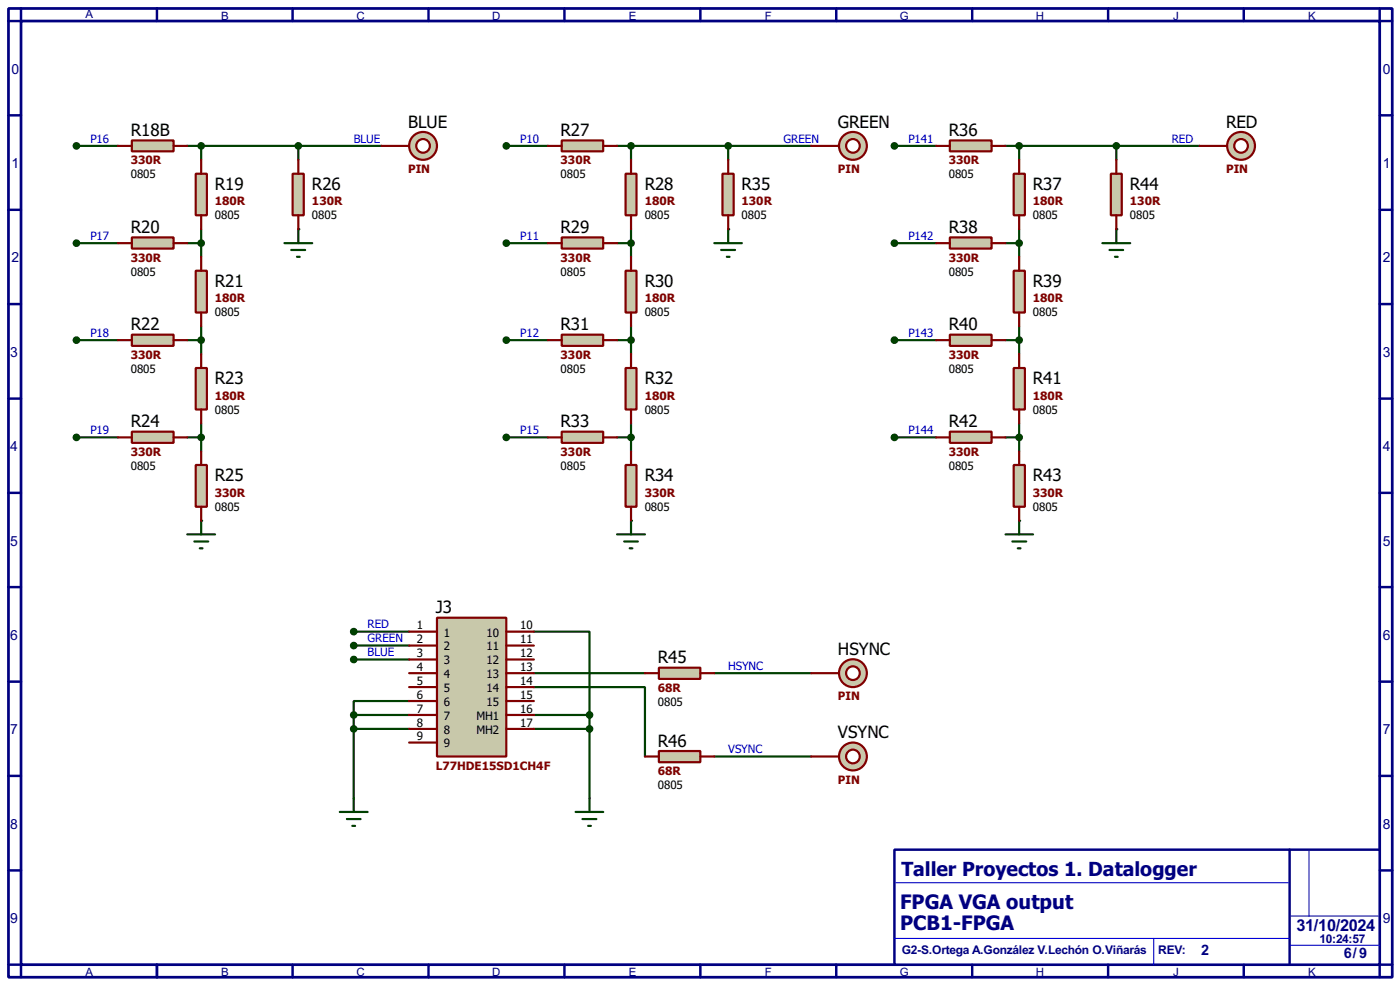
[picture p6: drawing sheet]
<svg xmlns="http://www.w3.org/2000/svg" width="256mm" height="180mm" viewBox="0 0 256 180" stroke-linecap="round" stroke-linejoin="round" font-family="sans-serif">
<path d="M1.6 1.6h253.5v177.3h-253.5zM3.9 3.9h248.9v172.7h-248.9z" fill="none" stroke="#000080" stroke-width=".5"/>
<path d="M3.9 1.6v2.3h-2.3M28.8 1.6v2.3" fill="none" stroke="#000080" stroke-width=".45"/>
<path d="M163.9 155.5h88.9v21.1h-88.9z" fill="#fff" stroke="#000080" stroke-width=".45"/>
<g fill="none" stroke="#000080" stroke-width=".45">
<path d="M53.6 1.6v2.3M78.5 1.6v2.3M103.4 1.6v2.3M128.3 1.6v2.3M153.2 1.6v2.3M178.1 1.6v2.3M203 1.6v2.3M227.9 1.6v2.3M252.8 1.6v2.3h2.3M1.6 21.1h2.3M1.6 38.4h2.3M252.8 21.1h2.3"/>
<path d="M252.8 38.4h2.3M1.6 55.7h2.3M252.8 55.7h2.3M1.6 73h2.3M252.8 73h2.3M1.6 90.2h2.3M252.8 90.2h2.3M1.6 107.5h2.3M252.8 107.5h2.3M1.6 124.8h2.3M252.8 124.8h2.3M1.6 142h2.3"/>
<path d="M1.6 159.3h2.3M236.3 155.5v21.1M252.8 142h2.3M252.8 159.3h2.3M1.6 176.6h2.3v2.3M28.8 176.6v2.3M53.6 176.6v2.3M78.5 176.6v2.3M103.4 176.6v2.3M128.3 176.6v2.3M153.2 176.6v2.3M178.1 176.6v2.3"/>
<path d="M203 176.6v2.3M227.9 176.6v2.3M255.1 176.6h-2.3v2.3"/>
</g>
<path d="M239.8 155.5v12.2M163.9 171.8h72.4M164.1 161.6h71.9M211.4 171.8v4.8M236.3 167.7h16.2M236.3 173h16.5" fill="none" stroke="#0000c0" stroke-width=".2"/>
<path d="M34.3 44.5h2.6M36.9 42v5M36.9 59.7v5.1M34.3 62.3h2.6M36.9 77.5v5.1M34.3 80.1h2.6" fill="none" stroke="#004000" stroke-width=".4"/>
<circle cx="36.9" cy="95.3" r=".2" fill="#004000"/>
<path d="M14 26.7h7.6M34.3 26.7h2.6v2.6M14 44.5h7.6M14 62.3h7.6M14 80.1h7.6" fill="none" stroke="#004000" stroke-width=".4"/>
<circle cx="54.7" cy="42" r=".2" fill="#004000"/>
<path d="M36.9 26.7h33M54.7 26.7v2.6M113.1 44.5h2.5M115.6 42v5M115.6 59.7v5.1M113.1 62.3h2.5M115.6 77.5v5.1M113.1 80.1h2.5" fill="none" stroke="#004000" stroke-width=".4"/>
<circle cx="115.6" cy="95.3" r=".2" fill="#004000"/>
<path d="M92.8 26.7h7.6M113.1 26.7h2.5v2.6M92.8 44.5h7.6M92.8 62.3h7.6M92.8 80.1h7.6" fill="none" stroke="#004000" stroke-width=".4"/>
<circle cx="133.4" cy="42" r=".2" fill="#004000"/>
<path d="M115.6 26.7h33M133.4 26.7v2.6M184.2 44.5h2.5M186.7 42v5M186.7 59.7v5.1M184.2 62.3h2.5M186.7 77.5v5.1M184.2 80.1h2.5" fill="none" stroke="#004000" stroke-width=".4"/>
<circle cx="186.7" cy="95.3" r=".2" fill="#004000"/>
<path d="M163.9 26.7h7.6M184.2 26.7h2.5v2.6M163.9 44.5h7.6M163.9 62.3h7.6M163.9 80.1h7.6" fill="none" stroke="#004000" stroke-width=".4"/>
<circle cx="204.5" cy="42" r=".2" fill="#004000"/>
<g fill="none" stroke="#004000" stroke-width=".4">
<path d="M186.7 26.7h33.1M204.5 26.7v2.6M64.8 115.6h10.2M64.8 118.2h10.2M97.8 115.6h10.2v15.3M64.8 130.9v15.2M64.8 130.9h10.2M64.8 133.4h10.2M64.8 120.7h10.2M75 128.3h-10.2v2.6M97.8 125.8h20.4v12.7M97.8 123.2h20.4"/>
<path d="M97.8 130.9h10.2M97.8 133.4h10.2M108 130.9v15.2M130.9 123.2h17.7M130.9 138.5h17.7"/>
</g>
<circle cx="77.5" cy="26.7" r="2.55" fill="#c8c8aa" stroke="#800000" stroke-width=".4"/>
<circle cx="77.5" cy="26.7" r="1.25" fill="#feffff" stroke="#800000" stroke-width=".4"/>
<path d="M69.9 26.7h5.1" fill="none" stroke="#800000" stroke-width=".4"/>
<path d="M35.9 49.6h2v7.6h-2z" fill="#c8c8aa" stroke="#800000" stroke-width=".4"/>
<path d="M36.9 47v2.6M36.9 57.2v2.5" fill="none" stroke="#800000" stroke-width=".4"/>
<path d="M35.9 67.4h2v7.6h-2z" fill="#c8c8aa" stroke="#800000" stroke-width=".4"/>
<path d="M36.9 64.8v2.6M36.9 75v2.5" fill="none" stroke="#800000" stroke-width=".4"/>
<path d="M24.2 25.7h7.6v2h-7.6z" fill="#c8c8aa" stroke="#800000" stroke-width=".4"/>
<path d="M21.6 26.7h2.6M31.8 26.7h2.5" fill="none" stroke="#800000" stroke-width=".4"/>
<path d="M24.2 43.5h7.6v2h-7.6z" fill="#c8c8aa" stroke="#800000" stroke-width=".4"/>
<path d="M21.6 44.5h2.6M31.8 44.5h2.5" fill="none" stroke="#800000" stroke-width=".4"/>
<path d="M24.2 61.3h7.6v2h-7.6z" fill="#c8c8aa" stroke="#800000" stroke-width=".4"/>
<path d="M21.6 62.3h2.6M31.8 62.3h2.5" fill="none" stroke="#800000" stroke-width=".4"/>
<path d="M24.2 79h7.6v2.1h-7.6z" fill="#c8c8aa" stroke="#800000" stroke-width=".4"/>
<path d="M21.6 80.1h2.6M31.8 80.1h2.5" fill="none" stroke="#800000" stroke-width=".4"/>
<path d="M52.1 44.5h5.1M53.4 45.8h2.5M54.4 47h.5M54.7 42v2.5M34.3 97.8h5.1M35.6 99.1h2.6M36.9 95.3v2.5M36.6 100.4h.5" fill="none" stroke="#004000" stroke-width=".4"/>
<path d="M35.9 31.8h2v7.6h-2z" fill="#c8c8aa" stroke="#800000" stroke-width=".4"/>
<path d="M36.9 29.3v2.5M36.9 39.4v2.6" fill="none" stroke="#800000" stroke-width=".4"/>
<g fill="#004000" stroke="#004000" stroke-width=".4">
<circle cx="36.8" cy="62.3" r=".5"/>
<circle cx="36.8" cy="44.5" r=".5"/>
<circle cx="36.8" cy="80.1" r=".5"/>
</g>
<path d="M35.9 85.1h2v7.7h-2z" fill="#c8c8aa" stroke="#800000" stroke-width=".4"/>
<path d="M36.9 82.6v2.5M36.9 92.8v2.5" fill="none" stroke="#800000" stroke-width=".4"/>
<g fill="#004000" stroke="#004000" stroke-width=".4">
<circle cx="14" cy="26.7" r=".5"/>
<circle cx="14" cy="44.5" r=".5"/>
<circle cx="14" cy="62.3" r=".5"/>
<circle cx="14" cy="80.1" r=".5"/>
<circle cx="36.8" cy="26.7" r=".5"/>
</g>
<path d="M53.6 31.8h2.1v7.6h-2.1z" fill="#c8c8aa" stroke="#800000" stroke-width=".4"/>
<path d="M54.7 29.3v2.5M54.7 39.4v2.6" fill="none" stroke="#800000" stroke-width=".4"/>
<circle cx="54.6" cy="26.7" r=".5" fill="#004000" stroke="#004000" stroke-width=".4"/>
<circle cx="156.2" cy="26.7" r="2.55" fill="#c8c8aa" stroke="#800000" stroke-width=".4"/>
<circle cx="156.2" cy="26.7" r="1.25" fill="#feffff" stroke="#800000" stroke-width=".4"/>
<path d="M148.6 26.7h5.1" fill="none" stroke="#800000" stroke-width=".4"/>
<path d="M114.6 49.6h2v7.6h-2z" fill="#c8c8aa" stroke="#800000" stroke-width=".4"/>
<path d="M115.6 47v2.6M115.6 57.2v2.5" fill="none" stroke="#800000" stroke-width=".4"/>
<path d="M114.6 67.4h2v7.6h-2z" fill="#c8c8aa" stroke="#800000" stroke-width=".4"/>
<path d="M115.6 64.8v2.6M115.6 75v2.5" fill="none" stroke="#800000" stroke-width=".4"/>
<path d="M102.9 25.7h7.6v2h-7.6z" fill="#c8c8aa" stroke="#800000" stroke-width=".4"/>
<path d="M100.4 26.7h2.5M110.5 26.7h2.6" fill="none" stroke="#800000" stroke-width=".4"/>
<path d="M102.9 43.5h7.6v2h-7.6z" fill="#c8c8aa" stroke="#800000" stroke-width=".4"/>
<path d="M100.4 44.5h2.5M110.5 44.5h2.6" fill="none" stroke="#800000" stroke-width=".4"/>
<path d="M102.9 61.3h7.6v2h-7.6z" fill="#c8c8aa" stroke="#800000" stroke-width=".4"/>
<path d="M100.4 62.3h2.5M110.5 62.3h2.6" fill="none" stroke="#800000" stroke-width=".4"/>
<path d="M102.9 79h7.6v2.1h-7.6z" fill="#c8c8aa" stroke="#800000" stroke-width=".4"/>
<path d="M100.4 80.1h2.5M110.5 80.1h2.6" fill="none" stroke="#800000" stroke-width=".4"/>
<path d="M130.9 44.5h5M132.1 45.8h2.6M133.2 47h.5M133.4 42v2.5M113.1 97.8h5.1M114.4 99.1h2.5M115.6 95.3v2.5M115.4 100.4h.5" fill="none" stroke="#004000" stroke-width=".4"/>
<path d="M114.6 31.8h2v7.6h-2z" fill="#c8c8aa" stroke="#800000" stroke-width=".4"/>
<path d="M115.6 29.3v2.5M115.6 39.4v2.6" fill="none" stroke="#800000" stroke-width=".4"/>
<g fill="#004000" stroke="#004000" stroke-width=".4">
<circle cx="115.6" cy="62.3" r=".5"/>
<circle cx="115.6" cy="44.5" r=".5"/>
<circle cx="115.6" cy="80.1" r=".5"/>
</g>
<path d="M114.6 85.1h2v7.7h-2z" fill="#c8c8aa" stroke="#800000" stroke-width=".4"/>
<path d="M115.6 82.6v2.5M115.6 92.8v2.5" fill="none" stroke="#800000" stroke-width=".4"/>
<g fill="#004000" stroke="#004000" stroke-width=".4">
<circle cx="92.7" cy="26.7" r=".5"/>
<circle cx="92.7" cy="44.5" r=".5"/>
<circle cx="92.7" cy="62.3" r=".5"/>
<circle cx="92.7" cy="80.1" r=".5"/>
<circle cx="115.6" cy="26.7" r=".5"/>
</g>
<path d="M132.4 31.8h2v7.6h-2z" fill="#c8c8aa" stroke="#800000" stroke-width=".4"/>
<path d="M133.4 29.3v2.5M133.4 39.4v2.6" fill="none" stroke="#800000" stroke-width=".4"/>
<circle cx="133.4" cy="26.7" r=".5" fill="#004000" stroke="#004000" stroke-width=".4"/>
<circle cx="227.3" cy="26.7" r="2.55" fill="#c8c8aa" stroke="#800000" stroke-width=".4"/>
<circle cx="227.3" cy="26.7" r="1.25" fill="#feffff" stroke="#800000" stroke-width=".4"/>
<path d="M219.8 26.7h5" fill="none" stroke="#800000" stroke-width=".4"/>
<path d="M185.7 49.6h2.1v7.6h-2.1z" fill="#c8c8aa" stroke="#800000" stroke-width=".4"/>
<path d="M186.7 47v2.6M186.7 57.2v2.5" fill="none" stroke="#800000" stroke-width=".4"/>
<path d="M185.7 67.4h2.1v7.6h-2.1z" fill="#c8c8aa" stroke="#800000" stroke-width=".4"/>
<path d="M186.7 64.8v2.6M186.7 75v2.5" fill="none" stroke="#800000" stroke-width=".4"/>
<path d="M174 25.7h7.7v2h-7.7z" fill="#c8c8aa" stroke="#800000" stroke-width=".4"/>
<path d="M171.5 26.7h2.5M181.7 26.7h2.5" fill="none" stroke="#800000" stroke-width=".4"/>
<path d="M174 43.5h7.7v2h-7.7z" fill="#c8c8aa" stroke="#800000" stroke-width=".4"/>
<path d="M171.5 44.5h2.5M181.7 44.5h2.5" fill="none" stroke="#800000" stroke-width=".4"/>
<path d="M174 61.3h7.7v2h-7.7z" fill="#c8c8aa" stroke="#800000" stroke-width=".4"/>
<path d="M171.5 62.3h2.5M181.7 62.3h2.5" fill="none" stroke="#800000" stroke-width=".4"/>
<path d="M174 79h7.7v2.1h-7.7z" fill="#c8c8aa" stroke="#800000" stroke-width=".4"/>
<path d="M171.5 80.1h2.5M181.7 80.1h2.5" fill="none" stroke="#800000" stroke-width=".4"/>
<path d="M202 44.5h5.1M203.3 45.8h2.5M204.3 47h.5M204.5 42v2.5M184.2 97.8h5.1M185.5 99.1h2.5M186.7 95.3v2.5M186.5 100.4h.5" fill="none" stroke="#004000" stroke-width=".4"/>
<path d="M185.7 31.8h2.1v7.6h-2.1z" fill="#c8c8aa" stroke="#800000" stroke-width=".4"/>
<path d="M186.7 29.3v2.5M186.7 39.4v2.6" fill="none" stroke="#800000" stroke-width=".4"/>
<g fill="#004000" stroke="#004000" stroke-width=".4">
<circle cx="186.7" cy="62.3" r=".5"/>
<circle cx="186.7" cy="44.5" r=".5"/>
<circle cx="186.7" cy="80.1" r=".5"/>
</g>
<path d="M185.7 85.1h2.1v7.7h-2.1z" fill="#c8c8aa" stroke="#800000" stroke-width=".4"/>
<path d="M186.7 82.6v2.5M186.7 92.8v2.5" fill="none" stroke="#800000" stroke-width=".4"/>
<g fill="#004000" stroke="#004000" stroke-width=".4">
<circle cx="163.8" cy="26.7" r=".5"/>
<circle cx="163.8" cy="44.5" r=".5"/>
<circle cx="163.8" cy="62.3" r=".5"/>
<circle cx="163.8" cy="80.1" r=".5"/>
<circle cx="186.7" cy="26.7" r=".5"/>
</g>
<path d="M203.5 31.8h2v7.6h-2z" fill="#c8c8aa" stroke="#800000" stroke-width=".4"/>
<path d="M204.5 29.3v2.5M204.5 39.4v2.6" fill="none" stroke="#800000" stroke-width=".4"/>
<g fill="#004000" stroke="#004000" stroke-width=".4">
<circle cx="204.5" cy="26.7" r=".5"/>
<circle cx="64.8" cy="130.9" r=".5"/>
</g>
<path d="M120.7 122.2h7.6v2.1h-7.6z" fill="#c8c8aa" stroke="#800000" stroke-width=".4"/>
<path d="M118.2 123.2h2.5M128.3 123.2h2.6" fill="none" stroke="#800000" stroke-width=".4"/>
<circle cx="156.2" cy="123.2" r="2.55" fill="#c8c8aa" stroke="#800000" stroke-width=".4"/>
<circle cx="156.2" cy="123.2" r="1.25" fill="#feffff" stroke="#800000" stroke-width=".4"/>
<path d="M148.6 123.2h5.1" fill="none" stroke="#800000" stroke-width=".4"/>
<circle cx="156.2" cy="138.5" r="2.55" fill="#c8c8aa" stroke="#800000" stroke-width=".4"/>
<circle cx="156.2" cy="138.5" r="1.25" fill="#feffff" stroke="#800000" stroke-width=".4"/>
<path d="M148.6 138.5h5.1" fill="none" stroke="#800000" stroke-width=".4"/>
<path d="M120.7 137.5h7.6v2h-7.6z" fill="#c8c8aa" stroke="#800000" stroke-width=".4"/>
<path d="M118.2 138.5h2.5M128.3 138.5h2.6" fill="none" stroke="#800000" stroke-width=".4"/>
<path d="M62.3 148.6h5.1M63.6 149.9h2.5M64.6 151.2h.5M64.8 146.1v2.5M105.5 148.6h5M106.7 149.9h2.6M107.8 151.2h.5M108 146.1v2.5" fill="none" stroke="#004000" stroke-width=".4"/>
<g fill="#004000" stroke="#004000" stroke-width=".4">
<circle cx="64.8" cy="133.4" r=".5"/>
<circle cx="108" cy="133.4" r=".5"/>
</g>
<path d="M80.1 113.1h12.7v25.4h-12.7z" fill-rule="evenodd" fill="#c8c8aa" stroke="#800000" stroke-width=".4"/>
<g fill="none" stroke="#800000" stroke-width=".4">
<path d="M75 115.6h5.1M75 118.2h5.1M92.8 115.6h5M92.8 118.2h5M75 120.7h5.1M75 123.2h5.1M75 125.8h5.1M75 128.3h5.1M75 130.9h5.1M75 133.4h5.1M75 135.9h5.1M92.8 120.7h5"/>
<path d="M92.8 123.2h5M92.8 125.8h5M92.8 128.3h5M92.8 130.9h5M92.8 133.4h5"/>
</g>
<g fill="#004000" stroke="#004000" stroke-width=".4">
<circle cx="108" cy="130.9" r=".5"/>
<circle cx="64.8" cy="115.6" r=".5"/>
<circle cx="64.8" cy="118.2" r=".5"/>
<circle cx="64.8" cy="120.7" r=".5"/>
</g>
<g font-size="4.4" fill="#000080">
<text x="164.9" y="166.5">FPGA VGA output</text>
<text x="164.9" y="170.3">PCB1-FPGA</text>
</g>
<text font-size="4.3" fill="#000080" x="165.2" y="160.3">Taller Proyectos 1. Datalogger</text>
<g font-size="3.8">
<text x="74.8" y="23.3">BLUE</text>
<text x="153.5" y="23.3">GREEN</text>
<text x="224.6" y="23.3">RED</text>
<text x="24" y="24.9">R18B</text>
<text x="102.7" y="24.9">R27</text>
<text x="173.8" y="24.9">R36</text>
<text x="39.4" y="34.8">R19</text>
<text x="57.2" y="34.8">R26</text>
<text x="118.1" y="34.8">R28</text>
<text x="135.9" y="34.8">R35</text>
<text x="189.2" y="34.8">R37</text>
<text x="207" y="34.8">R44</text>
<text x="24" y="42.7">R20</text>
<text x="102.7" y="42.7">R29</text>
<text x="173.8" y="42.7">R38</text>
<text x="39.4" y="52.6">R21</text>
<text x="118.1" y="52.6">R30</text>
<text x="189.2" y="52.6">R39</text>
<text x="24" y="60.5">R22</text>
<text x="102.7" y="60.5">R31</text>
<text x="173.8" y="60.5">R40</text>
<text x="39.4" y="70.4">R23</text>
<text x="118.1" y="70.4">R32</text>
<text x="189.2" y="70.4">R41</text>
<text x="24" y="78.2">R24</text>
<text x="102.7" y="78.2">R33</text>
<text x="173.8" y="78.2">R42</text>
<text x="39.4" y="88.1">R25</text>
<text x="118.1" y="88.1">R34</text>
<text x="189.2" y="88.1">R43</text>
<text x="79.9" y="112.3">J3</text>
<text x="153.5" y="119.9">HSYNC</text>
<text x="120.5" y="121.4">R45</text>
<text x="120.5" y="136.7">R46</text>
<text x="153.5" y="135.1">VSYNC</text>
</g>
<text font-size="3.4" fill="#000080" x="237.5" y="170.3">31/10/2024</text>
<g font-size="3" fill="#000080">
<text x="220.1" y="174.8">2</text>
<text x="246.2" y="175.3">6/9</text>
</g>
<g font-size="2.9" fill="#000080">
<text x="2.1" y="13.5">0</text>
<text x="253.4" y="13.5">0</text>
<text x="2.1" y="30.7">1</text>
<text x="253.4" y="30.7">1</text>
<text x="2.1" y="48">2</text>
<text x="253.4" y="48">2</text>
<text x="1.9" y="65.3">3</text>
<text x="253.4" y="65.3">3</text>
<text x="1.9" y="82.5">4</text>
<text x="253.4" y="82.5">4</text>
<text x="1.9" y="99.9">5</text>
<text x="253.4" y="99.9">5</text>
<text x="1.9" y="117.1">6</text>
<text x="253.4" y="117.1">6</text>
<text x="1.9" y="134.4">7</text>
<text x="253.4" y="134.4">7</text>
<text x="1.9" y="151.7">8</text>
<text x="253.4" y="151.7">8</text>
<text x="1.9" y="168.9">9</text>
<text x="253.4" y="168.9">9</text>
</g>
<g font-size="2.6" fill="#00f">
<text x="16.6" y="26.1">P16</text>
<text x="64.8" y="26.1">BLUE</text>
<text x="95.3" y="26.1">P10</text>
<text x="143.6" y="26.1">GREEN</text>
<text x="166.4" y="26.1">P141</text>
<text x="214.7" y="26.1">RED</text>
<text x="16.6" y="43.9">P17</text>
<text x="95.3" y="43.9">P11</text>
<text x="166.4" y="43.9">P142</text>
<text x="16.6" y="61.7">P18</text>
<text x="95.3" y="61.7">P12</text>
<text x="166.4" y="61.7">P143</text>
<text x="16.6" y="79.5">P19</text>
<text x="95.3" y="79.5">P15</text>
<text x="166.4" y="79.5">P144</text>
<text x="67.4" y="115">RED</text>
<text x="67.4" y="117.6">GREEN</text>
<text x="67.4" y="120.1">BLUE</text>
<text x="133.4" y="122.6">HSYNC</text>
<text x="133.4" y="137.9">VSYNC</text>
</g>
<g font-size="2.6" fill="#800000">
<text x="24" y="30.1">330R</text>
<text x="74.8" y="31.7">PIN</text>
<text x="102.7" y="30.1">330R</text>
<text x="153.5" y="31.7">PIN</text>
<text x="173.8" y="30.1">330R</text>
<text x="224.6" y="31.7">PIN</text>
<text x="39.4" y="37.6">180R</text>
<text x="57.2" y="37.6">130R</text>
<text x="118.1" y="37.6">180R</text>
<text x="135.9" y="37.6">130R</text>
<text x="189.2" y="37.6">180R</text>
<text x="207" y="37.6">130R</text>
<text x="24" y="47.9">330R</text>
<text x="102.7" y="47.9">330R</text>
<text x="173.8" y="47.9">330R</text>
<text x="39.4" y="55.4">180R</text>
<text x="118.1" y="55.4">180R</text>
<text x="189.2" y="55.4">180R</text>
<text x="24" y="65.7">330R</text>
<text x="102.7" y="65.7">330R</text>
<text x="173.8" y="65.7">330R</text>
<text x="39.4" y="73.2">180R</text>
<text x="118.1" y="73.2">180R</text>
<text x="189.2" y="73.2">180R</text>
<text x="24" y="83.5">330R</text>
<text x="102.7" y="83.5">330R</text>
<text x="173.8" y="83.5">330R</text>
<text x="39.4" y="91">330R</text>
<text x="118.1" y="91">330R</text>
<text x="189.2" y="91">330R</text>
<text x="120.5" y="126.7">68R</text>
<text x="153.5" y="128.2">PIN</text>
<text x="79.9" y="140.9">L77HDE15SD1CH4F</text>
<text x="120.5" y="141.9">68R</text>
<text x="153.5" y="143.4">PIN</text>
</g>
<g font-size="2.6">
<text x="24" y="32.6">0805</text>
<text x="102.7" y="32.6">0805</text>
<text x="173.8" y="32.6">0805</text>
<text x="39.4" y="40.2">0805</text>
<text x="57.2" y="40.2">0805</text>
<text x="118.1" y="40.2">0805</text>
<text x="135.9" y="40.2">0805</text>
<text x="189.2" y="40.2">0805</text>
<text x="207" y="40.2">0805</text>
<text x="24" y="50.4">0805</text>
<text x="102.7" y="50.4">0805</text>
<text x="173.8" y="50.4">0805</text>
<text x="39.4" y="57.9">0805</text>
<text x="118.1" y="57.9">0805</text>
<text x="189.2" y="57.9">0805</text>
<text x="24" y="68.2">0805</text>
<text x="102.7" y="68.2">0805</text>
<text x="173.8" y="68.2">0805</text>
<text x="39.4" y="75.7">0805</text>
<text x="118.1" y="75.7">0805</text>
<text x="189.2" y="75.7">0805</text>
<text x="24" y="86">0805</text>
<text x="102.7" y="86">0805</text>
<text x="173.8" y="86">0805</text>
<text x="39.4" y="93.5">0805</text>
<text x="118.1" y="93.5">0805</text>
<text x="189.2" y="93.5">0805</text>
<text x="76.4" y="115.2">1</text>
<text x="76.4" y="117.8">2</text>
<text x="81.3" y="116.5">1</text>
<text x="81.3" y="119.1">2</text>
<text x="89.2" y="116.5">10</text>
<text x="89.2" y="119.1">11</text>
<text x="95.3" y="115.2">10</text>
<text x="95.3" y="117.8">11</text>
<text x="76.4" y="120.3">3</text>
<text x="76.4" y="122.8">4</text>
<text x="76.4" y="125.4">5</text>
<text x="81.3" y="121.6">3</text>
<text x="81.3" y="124.1">4</text>
<text x="89.2" y="121.6">12</text>
<text x="89.2" y="124.1">13</text>
<text x="95.3" y="120.3">12</text>
<text x="95.3" y="122.8">13</text>
<text x="95.3" y="125.4">14</text>
<text x="76.4" y="127.9">6</text>
<text x="76.4" y="130.5">7</text>
<text x="81.3" y="126.7">5</text>
<text x="81.3" y="129.2">6</text>
<text x="81.3" y="131.8">7</text>
<text x="87.3" y="131.8">MH1</text>
<text x="89.2" y="126.7">14</text>
<text x="89.2" y="129.2">15</text>
<text x="95.3" y="127.9">15</text>
<text x="95.3" y="130.5">16</text>
<text x="120.5" y="129.2">0805</text>
<text x="76.4" y="133">8</text>
<text x="76.4" y="135.5">9</text>
<text x="81.3" y="134.3">8</text>
<text x="81.3" y="136.8">9</text>
<text x="87.3" y="134.3">MH2</text>
<text x="95.3" y="133">17</text>
<text x="120.5" y="144.4">0805</text>
</g>
<g font-size="2.5" fill="#000080">
<text x="241.8" y="172.6">10:24:57</text>
<text x="165.2" y="174.6">G2-S.Ortega A.González V.Lechón O.Viñarás</text>
<text x="212.2" y="174.6">REV:</text>
</g>
<g font-size="2.4" fill="#000080">
<text x="15.6" y="3.4">A</text>
<text x="40.5" y="3.6">B</text>
<text x="65.3" y="3.6">C</text>
<text x="90.2" y="3.6">D</text>
<text x="115.2" y="3.6">E</text>
<text x="140.1" y="3.6">F</text>
<text x="164.8" y="3.6">G</text>
<text x="189.8" y="3.6">H</text>
<text x="214.9" y="3.6">J</text>
<text x="239.6" y="3.6">K</text>
<text x="15.6" y="178.7">A</text>
<text x="40.5" y="178.7">B</text>
<text x="65.3" y="178.7">C</text>
<text x="90.2" y="178.7">D</text>
<text x="115.2" y="178.7">E</text>
<text x="140.1" y="178.7">F</text>
<text x="164.8" y="178.7">G</text>
<text x="189.8" y="178.7">H</text>
<text x="214.9" y="178.7">J</text>
<text x="239.6" y="178.7">K</text>
</g>
</svg>
